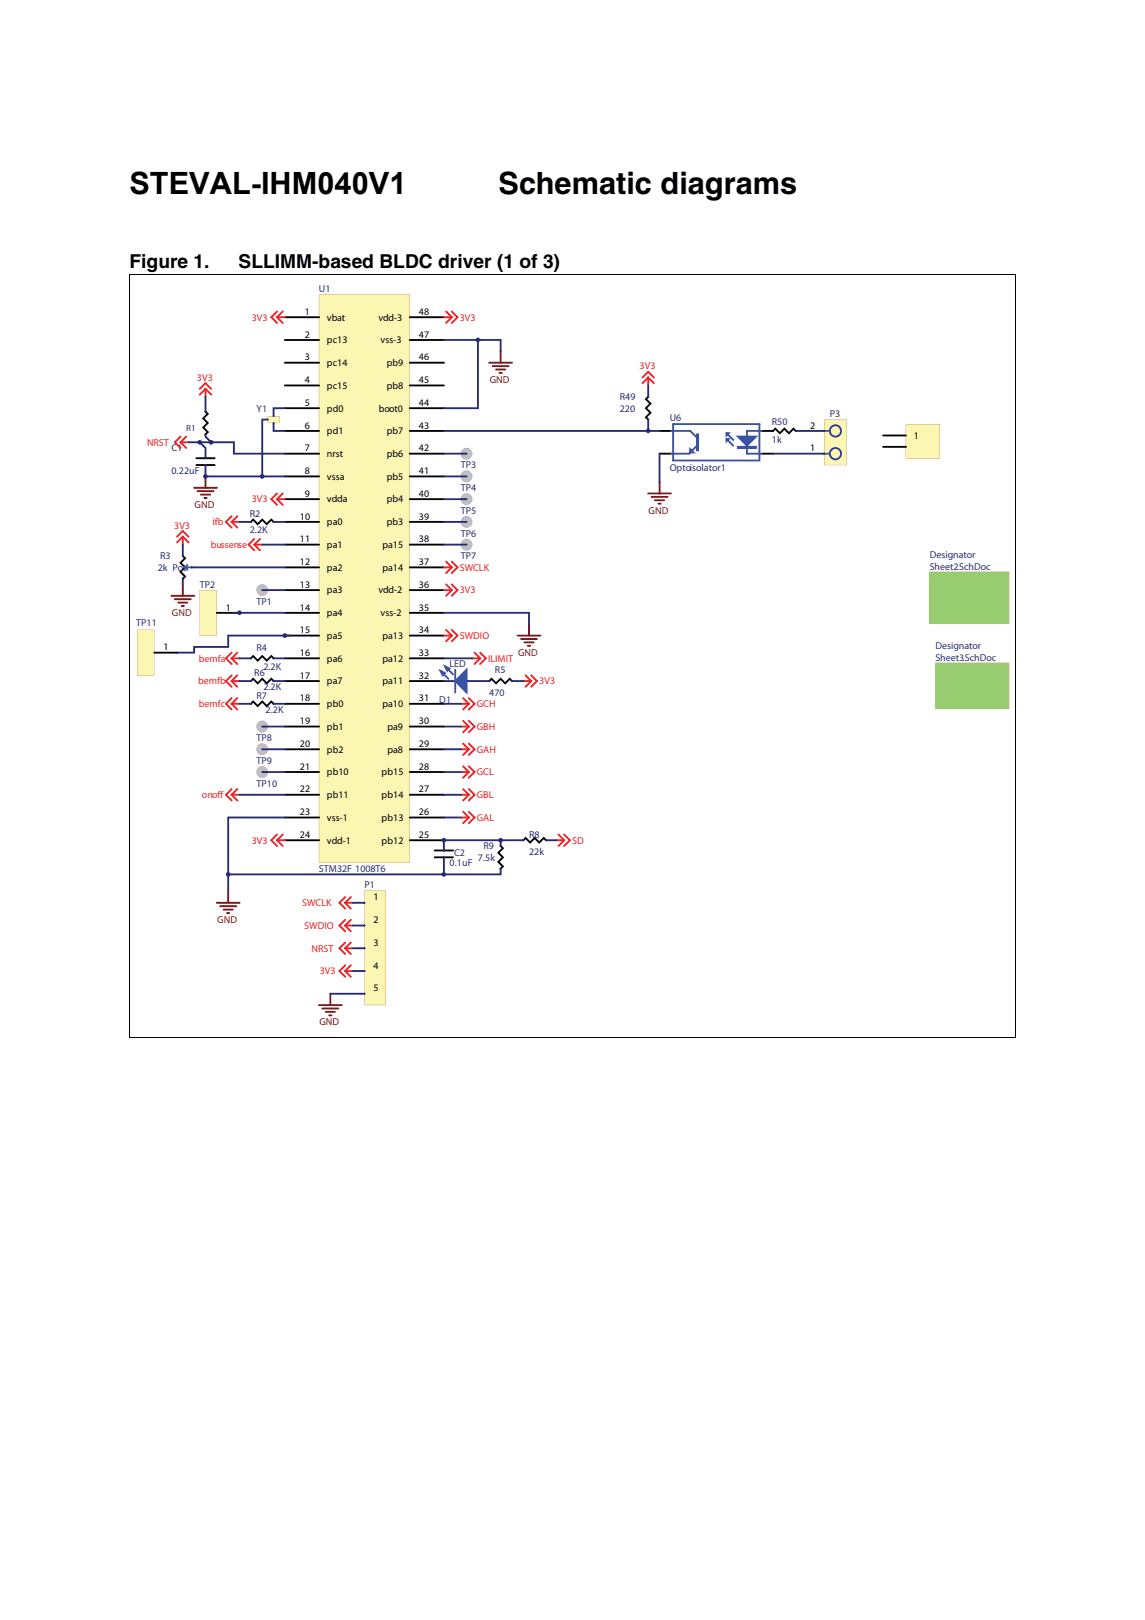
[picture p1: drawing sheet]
<svg xmlns="http://www.w3.org/2000/svg" width="210mm" height="297mm" viewBox="0 0 210 297" stroke-linecap="round" stroke-linejoin="round" font-family="sans-serif">
<path d="M58.5 54h16.6v104.2h-16.6z" fill="#fbf6b2"/>
<path d="M58.5 54h16.6v104.2h-16.6v-104.2v104.2h16.6v-104.2z" fill="#7f1416"/>
<g fill="#010202">
<path d="M52.1 153.9h6.4l.1 .2-.1 .1h-6.3h-.1z"/>
<path d="M52.1 149.8l6.4-.1 .1 .2-.1 .2h-6.3l-.1-.1z"/>
<path d="M52.1 145.6h6.4l.1 .1-.1 .2h-6.3l-.1-.1z"/>
<path d="M52.1 141.4h6.4l.1 .2-.1 .1h-6.3h-.1z"/>
<path d="M52.1 137.3l6.4-.1 .1 .2-.1 .2h-6.3l-.1-.1z"/>
<path d="M52.1 133.1l6.4-.1 .1 .2-.1 .2h-6.3l-.1-.1z"/>
<path d="M52.1 128.9h6.4l.1 .1-.1 .2h-6.3h-.1z"/>
<path d="M52.1 124.8l6.4-.1 .1 .2-.1 .1h-6.3h-.1z"/>
<path d="M52.1 120.6l6.4-.1 .1 .2-.1 .2h-6.3l-.1-.1z"/>
<path d="M52.1 116.4h6.4l.1 .1-.1 .2h-6.3h-.1z"/>
<path d="M52.1 112.3l6.4-.1 .1 .2-.1 .1h-6.3h-.1z"/>
<path d="M52.1 108.1l6.4-.1 .1 .2-.1 .2h-6.3l-.1-.1z"/>
<path d="M52.1 103.9h6.4l.1 .1-.1 .2h-6.3h-.1z"/>
<path d="M52.1 99.7h6.4l.1 .2-.1 .1h-6.3h-.1z"/>
<path d="M52.1 95.6l6.4-.1 .1 .2-.1 .2h-6.3l-.1-.1z"/>
<path d="M52.1 91.4h6.4l.1 .1-.1 .2h-6.3l-.1-.1z"/>
<path d="M52.1 87.2h6.4l.1 .2-.1 .1h-6.3h-.1z"/>
<path d="M52.1 83.1l6.4-.1 .1 .2-.1 .2h-6.3l-.1-.1z"/>
<path d="M52.1 78.9l6.4-.1 .1 .2-.1 .2h-6.3l-.1-.1z"/>
<path d="M52.1 74.7h6.4l.1 .1-.1 .2h-6.3h-.1z"/>
<path d="M52.1 70.6l6.4-.1 .1 .2-.1 .1h-6.3h-.1z"/>
<path d="M52.1 66.4l6.4-.1 .1 .2-.1 .2h-6.3l-.1-.1z"/>
<path d="M52.1 62.2h6.4l.1 .1-.1 .2h-6.3h-.1z"/>
<path d="M52.1 58h6.4l.1 .2-.1 .1h-6.3h-.1z"/>
<path d="M75 153.9h6.4l.1 .2-.1 .1h-6.3l-.1-.1z"/>
<path d="M75 149.8l6.4-.1 .1 .2-.1 .2h-6.3l-.1-.2z"/>
<path d="M75 145.6h6.4l.1 .1-.1 .2h-6.3l-.1-.2z"/>
<path d="M75 141.4h6.4l.1 .2-.1 .1h-6.3l-.1-.1z"/>
<path d="M75 137.3l6.4-.1 .1 .2-.1 .2h-6.3l-.1-.2z"/>
<path d="M75 133.1l6.4-.1 .1 .2-.1 .2h-6.3l-.1-.2z"/>
<path d="M75 128.9h6.4l.1 .1-.1 .2h-6.3l-.1-.2z"/>
<path d="M75 124.8l6.4-.1 .1 .2-.1 .1h-6.3l-.1-.1z"/>
<path d="M75 120.6l6.4-.1 .1 .2-.1 .2h-6.3l-.1-.2z"/>
<path d="M75 116.4h6.4l.1 .1-.1 .2h-6.3l-.1-.2z"/>
<path d="M75 112.3l6.4-.1 .1 .2-.1 .1h-6.3l-.1-.1z"/>
<path d="M75 108.1l6.4-.1 .1 .2-.1 .2h-6.3l-.1-.2z"/>
<path d="M75 103.9h6.4l.1 .1-.1 .2h-6.3l-.1-.2z"/>
<path d="M75 99.7h6.4l.1 .2-.1 .1h-6.3l-.1-.1z"/>
<path d="M75 95.6l6.4-.1 .1 .2-.1 .2h-6.3l-.1-.2z"/>
<path d="M75 91.4h6.4l.1 .1-.1 .2h-6.3l-.1-.2z"/>
<path d="M75 87.2h6.4l.1 .2-.1 .1h-6.3l-.1-.1z"/>
<path d="M75 83.1l6.4-.1 .1 .2-.1 .2h-6.3l-.1-.2z"/>
<path d="M75 78.9l6.4-.1 .1 .2-.1 .2h-6.3l-.1-.2z"/>
<path d="M75 74.7h6.4l.1 .1-.1 .2h-6.3l-.1-.2z"/>
<path d="M75 70.6l6.4-.1 .1 .2-.1 .1h-6.3l-.1-.1z"/>
<path d="M75 66.4l6.4-.1 .1 .2-.1 .2h-6.3l-.1-.2z"/>
<path d="M75 62.2h6.4l.1 .1-.1 .2h-6.3l-.1-.2z"/>
<path d="M75 58h6.4l.1 .2-.1 .1h-6.3l-.1-.1z"/>
<path d="M46.4 95l.8 .9 .9-.9 .8 .9 .8-.9 .6 .7-.1 .2-.5-.4-.8 .8-.8-.8-.9 .8-.8-.8-.3 .3h-.2v-.2z"/>
<path d="M35.9 83.9l3.4-.1 .2 .2-.2 .2h-3.3l-.1-.1z"/>
<path d="M35.9 85.1h3.4l.2 .2-.2 .1h-3.3h-.1z"/>
<circle cx="46" cy="95.7" r=".17"/>
<circle cx="50.2" cy="95.7" r=".17"/>
<circle cx="37.7" cy="84" r=".17"/>
<circle cx="37.7" cy="85.3" r=".17"/>
</g>
<g fill="#ed2024">
<path d="M50.7 58h.2l1 1.1v.2h-.2l-1-1z"/>
<path d="M51.7 57h.2v.2l-1 1.1h-.2v-.3z"/>
<path d="M49.6 58h.3l1 1.1v.2h-.2l-1.1-1z"/>
<path d="M50.7 57h.2v.2l-1 1.1h-.3v-.3z"/>
<path d="M50.7 58h1.5l.2 .2-.2 .1h-1.4h-.1z"/>
</g>
<g fill="#7f1416">
<path d="M35.5 89.3h4.3l.1 .1-.1 .2h-4.2h-.1z"/>
<path d="M36.1 89.9h3l.2 .2-.2 .1h-2.9h-.1z"/>
<path d="M36.7 90.6l1.8-.1 .2 .2-.2 .2h-1.7l-.1-.1z"/>
<path d="M37.3 91.2l.6-.1 .1 .2-.1 .2h-.4l-.2-.1z"/>
<path d="M37.6 87.2h.2v.2v2l-.1 .2-.2-.2z"/>
</g>
<g fill="#ed2024">
<path d="M50.7 91.4h.2l1 1v.3h-.2l-1-1.1z"/>
<path d="M51.7 90.4h.2v.2l-1 1h-.2v-.2z"/>
<path d="M49.6 91.4h.3l1 1v.3h-.2l-1.1-1.1z"/>
<path d="M50.7 90.4h.2v.2l-1 1h-.3v-.2z"/>
<path d="M50.7 91.4h1.5l.2 .1-.2 .2h-1.4l-.1-.1z"/>
<path d="M42.3 95.6h.3l1 1v.3h-.2l-1.1-1.1z"/>
<path d="M43.4 94.5h.2v.3l-1 1h-.3v-.2z"/>
<path d="M41.3 95.6h.2l1.1 1v.3h-.3l-1-1.1z"/>
<path d="M42.3 94.5h.3v.3l-1.1 1h-.2v-.2z"/>
<path d="M42.3 95.6l1.6-.1 .2 .2-.2 .2h-1.4l-.2-.2z"/>
</g>
<g fill="#7f1416">
<path d="M39.6 165.4h4.3l.2 .1-.2 .2h-4.1h-.2z"/>
<path d="M40.3 166h3l.2 .2-.2 .1h-2.9h-.1z"/>
<path d="M40.9 166.7l1.8-.1 .1 .2-.1 .2h-1.7l-.1-.1z"/>
<path d="M41.5 167.3l.5-.1 .2 .2-.2 .2h-.4l-.1-.1z"/>
<path d="M41.7 163.3h.1l.2 .1v2.1l-.2 .2-.1-.2z"/>
</g>
<g fill="#282973">
<path d="M41.7 149.7h10.5l.2 .2-.2 .2h-10.2v13.3l-.2 .2-.1-.2z"/>
<path d="M43.8 95.6l2.2-.1 .2 .2-.2 .2h-2.1l-.1-.1z"/>
<path d="M50 95.6l2.2-.1 .2 .2-.2 .2h-2l-.2-.1z"/>
</g>
<g fill="#ed2024">
<path d="M46.5 99.7h.2l1.1 1.1v.2h-.3l-1-1z"/>
<path d="M47.5 98.7h.3v.2l-1.1 1.1h-.2v-.3z"/>
<path d="M45.5 99.7h.2l1 1.1v.2h-.2l-1-1z"/>
<path d="M46.5 98.7h.2v.2l-1 1.1h-.2v-.3z"/>
<path d="M46.5 99.7h1.6l.1 .2-.1 .1h-1.5h-.1z"/>
</g>
<path d="M48 99.7h4.2l.2 .2-.2 .1h-4.1h-.1z" fill="#282973"/>
<g fill="#ed2024">
<path d="M85.8 149.8h.3v.2l-1.1 1.1h-.2v-.3z"/>
<path d="M84.8 148.7h.2l1.1 1.1v.2h-.3l-1-1z"/>
<path d="M86.9 149.8h.2v.2l-1 1.1h-.3v-.3z"/>
<path d="M85.8 148.7h.3l1 1.1v.2h-.2l-1.1-1z"/>
<path d="M84.4 149.8l1.5-.1 .2 .2-.2 .2h-1.4l-.1-.1z"/>
<path d="M85.8 145.6h.3v.2l-1.1 1.1h-.2v-.2z"/>
<path d="M84.8 144.6h.2l1.1 1v.2h-.3l-1-1z"/>
<path d="M86.9 145.6h.2v.2l-1 1.1h-.3v-.2z"/>
<path d="M85.8 144.6h.3l1 1v.2h-.2l-1.1-1z"/>
<path d="M84.4 145.6h1.5l.2 .1-.2 .2h-1.4l-.1-.1z"/>
<path d="M85.8 141.4h.3v.3l-1.1 1h-.2v-.2z"/>
<path d="M84.8 140.4h.2l1.1 1v.3h-.3l-1-1.1z"/>
<path d="M86.9 141.4h.2v.3l-1 1h-.3v-.2z"/>
<path d="M85.8 140.4h.3l1 1v.3h-.2l-1.1-1.1z"/>
<path d="M84.4 141.4h1.5l.2 .2-.2 .1h-1.4h-.1z"/>
<path d="M85.8 137.3h.3v.2l-1.1 1.1h-.2v-.3z"/>
<path d="M84.8 136.2h.2l1.1 1.1v.2h-.3l-1-1z"/>
<path d="M86.9 137.3h.2v.2l-1 1.1h-.3v-.3z"/>
<path d="M85.8 136.2h.3l1 1.1v.2h-.2l-1.1-1z"/>
<path d="M84.4 137.3l1.5-.1 .2 .2-.2 .2h-1.4l-.1-.1z"/>
<path d="M85.8 133.1h.3v.2l-1.1 1.1h-.2v-.3z"/>
<path d="M84.8 132.1h.2l1.1 1v.2h-.3l-1-1z"/>
<path d="M86.9 133.1h.2v.2l-1 1.1h-.3v-.3z"/>
<path d="M85.8 132.1h.3l1 1v.2h-.2l-1.1-1z"/>
<path d="M84.4 133.1l1.5-.1 .2 .2-.2 .2h-1.4l-.1-.1z"/>
<path d="M85.8 128.9h.3v.3l-1.1 1h-.2v-.2z"/>
<path d="M84.8 127.9h.2l1.1 1v.3h-.3l-1-1.1z"/>
<path d="M86.9 128.9h.2v.3l-1 1h-.3v-.2z"/>
<path d="M85.8 127.9h.3l1 1v.3h-.2l-1.1-1.1z"/>
<path d="M84.4 128.9h1.5l.2 .1-.2 .2h-1.4h-.1z"/>
</g>
<g fill="#282973">
<path d="M81.3 149.8l3.2-.1 .2 .2-.2 .2h-3.1l-.2-.2z"/>
<path d="M81.3 145.6h3.2l.2 .1-.2 .2h-3.1l-.2-.2z"/>
<path d="M81.3 141.4h3.2l.2 .2-.2 .1h-3.1l-.2-.1z"/>
<path d="M81.3 137.3l3.2-.1 .2 .2-.2 .2h-3.1l-.2-.2z"/>
<path d="M81.3 133.1l3.2-.1 .2 .2-.2 .2h-3.1l-.2-.2z"/>
<path d="M81.3 128.9h3.2l.2 .1-.2 .2h-3.1l-.2-.2z"/>
</g>
<g fill="#ed2024">
<path d="M82.7 58h.2v.3l-1 1h-.2v-.2z"/>
<path d="M81.7 57h.2l1 1v.3h-.2l-1-1.1z"/>
<path d="M83.7 58h.3v.3l-1.1 1h-.2v-.2z"/>
<path d="M82.7 57h.2l1.1 1v.3h-.3l-1-1.1z"/>
<path d="M81.3 58h1.5l.2 .2-.2 .1h-1.4h-.1z"/>
</g>
<g fill="#7f1416">
<path d="M89.6 66.4l4.3-.1 .1 .2-.1 .2h-4.2l-.2-.2z"/>
<path d="M90.2 67h3l.2 .1-.2 .2h-2.9h-.1z"/>
<path d="M90.8 67.6h1.8l.2 .2-.2 .1h-1.7l-.1-.1z"/>
<path d="M91.4 68.3l.6-.1 .2 .2-.2 .2h-.4l-.2-.1z"/>
<path d="M91.7 64.3h.2v.1v2.1l-.1 .2-.2-.2z"/>
</g>
<g fill="#282973">
<path d="M81.3 62.2h10.6v2.2l-.1 .2-.2-.2v-1.9h-10.2h-.1z"/>
<path d="M87.5 62.2h.2l.1 .1v12.7h-6.5v-.3h.1h6z"/>
</g>
<g fill="#ed2024">
<path d="M33 81h.2l1.1 1v.3h-.3l-1-1.1z"/>
<path d="M34 79.9h.3v.3l-1.1 1h-.2v-.2z"/>
<path d="M31.9 81h.3l1 1v.3h-.2l-1.1-1.1z"/>
<path d="M33 79.9h.2v.3l-1 1h-.3v-.2z"/>
<path d="M33 81l1.5-.1 .2 .2-.2 .2h-1.4l-.2-.2z"/>
</g>
<path d="M34.4 81l8.6-.1v2.1h9.2l.2 .2-.2 .2h-9.5v-2.1h-8.2l-.1-.1z" fill="#282973"/>
<g fill="#ed2024">
<path d="M37.6 71.2h.2v.2l-1 1.1h-.3v-.3z"/>
<path d="M37.6 71.2h.2l1 1v.3h-.2l-1-1.1z"/>
<path d="M37.6 70.1h.2v.3l-1 1h-.3v-.2z"/>
<path d="M37.6 70.1h.2l1 1.1v.2h-.2l-1-1z"/>
<path d="M37.6 71.2h.2v.1v1.5l-.1 .1-.2-.1z"/>
</g>
<g fill="#010202">
<circle cx="50.2" cy="76.3" r=".17"/>
<circle cx="50.2" cy="77.6" r=".17"/>
<circle cx="49.1" cy="76.9" r=".17"/>
</g>
<path d="M49.1 76.3h2.1v1.3h-2.1z" fill="#fbf6b2"/>
<path d="M49.1 76.3h2.1v1.3h-2.1v-1.3v1.2h2.1v-1.2z" fill="#7f1416"/>
<g fill="#282973">
<path d="M50 74.7h2.2l.2 .1-.2 .2h-1.9v1.3l-.1 .2-.2-.2z"/>
<path d="M50 77.4h.3v.2v1.2h1.9l.2 .1v.2l-2.4 .1z"/>
<path d="M47.9 76.8h1.2l.2 .1-.2 .2h-.9v10.3l-.1 .1-.2-.1z"/>
</g>
<g fill="#ed2024">
<path d="M42.3 120.6h.3l1 1v.3h-.2l-1.1-1.1z"/>
<path d="M43.4 119.5h.2v.3l-1 1h-.3v-.2z"/>
<path d="M41.3 120.6h.2l1.1 1v.3h-.3l-1-1.1z"/>
<path d="M42.3 119.5h.3v.3l-1.1 1h-.2v-.2z"/>
<path d="M42.3 120.6l1.6-.1 .2 .2-.2 .2h-1.4l-.2-.2z"/>
<path d="M42.3 124.8h.3l1 1v.2h-.2l-1.1-1z"/>
<path d="M43.4 123.7h.2v.3l-1 1h-.3v-.2z"/>
<path d="M41.3 124.8h.2l1.1 1v.2h-.3l-1-1z"/>
<path d="M42.3 123.7h.3v.3l-1.1 1h-.2v-.2z"/>
<path d="M42.3 124.8l1.6-.1 .2 .2-.2 .1h-1.4l-.2-.1z"/>
<path d="M42.3 128.9h.3l1 1.1v.2h-.2l-1.1-1z"/>
<path d="M43.4 127.9h.2v.2l-1 1.1h-.3v-.3z"/>
<path d="M41.3 128.9h.2l1.1 1.1v.2h-.3l-1-1z"/>
<path d="M42.3 127.9h.3v.2l-1.1 1.1h-.2v-.3z"/>
<path d="M42.3 128.9h1.6l.2 .1-.2 .2h-1.4l-.2-.2z"/>
<path d="M50.7 153.9h.2l1 1.1v.2h-.2l-1-1z"/>
<path d="M51.7 152.9h.2v.2l-1 1.1h-.2v-.3z"/>
<path d="M49.6 153.9h.3l1 1.1v.2h-.2l-1.1-1z"/>
<path d="M50.7 152.9h.2v.2l-1 1.1h-.3v-.3z"/>
<path d="M50.7 153.9h1.5l.2 .2-.2 .1h-1.4h-.1z"/>
</g>
<g fill="#010202">
<path d="M79.6 155.8h3.4l.2 .1-.2 .2h-3.3l-.2-.2z"/>
<path d="M79.6 157.1l3.4-.1 .2 .2-.2 .2h-3.3l-.2-.2z"/>
<path d="M91.7 155h.2l.5 .5-.8 .9 .8 .8-.8 .8 .8 .9-.6 .5-.2-.1 .4-.4-.9-.9 .9-.8-.9-.8 .9-.9-.3-.3z"/>
<circle cx="81.4" cy="155.9" r=".17"/>
<circle cx="81.4" cy="157.2" r=".17"/>
<circle cx="91.8" cy="155.1" r=".17"/>
<circle cx="91.8" cy="159.3" r=".17"/>
</g>
<path d="M41.7 160.2h49.9v-.9l.2-.2 .1 .2v1.2h-50.1l-.1-.1z" fill="#282973"/>
<g fill="#010202">
<path d="M96.4 153.4l.8 .8 .8-.8 .9 .8 .8-.8 .6 .7-.2 .1-.4-.3-.8 .8-.9-.8-.8 .8-.8-.8-.3 .3h-.3v-.3z"/>
<circle cx="95.9" cy="154.1" r=".17"/>
<circle cx="100.1" cy="154.1" r=".17"/>
</g>
<g fill="#282973">
<path d="M91.7 153.9h4.2l.2 .2-.2 .1h-4.1h-.1z"/>
<path d="M81.3 124.8l2.2-.1 .1 .2-.1 .1h-2.1l-.2-.1z"/>
</g>
<g fill="#010202">
<path d="M90.1 124.2l.8 .9 .9-.9 .8 .9 .8-.9 .6 .7-.1 .1-.5-.3-.8 .8-.8-.8-.9 .8-.8-.8-.3 .3h-.2v-.2z"/>
<circle cx="89.7" cy="124.9" r=".17"/>
<circle cx="93.9" cy="124.9" r=".17"/>
</g>
<path d="M85.4 124.8l4.3-.1 .2 .2-.2 .1h-4.2h-.1z" fill="#282973"/>
<g fill="#ed2024">
<path d="M97.3 124.8h.2v.2l-1 1h-.3v-.2z"/>
<path d="M96.2 123.7h.3l1 1.1v.2h-.2l-1.1-1z"/>
<path d="M98.3 124.8h.3v.2l-1.1 1h-.2v-.2z"/>
<path d="M97.3 123.7h.2l1.1 1.1v.2h-.3l-1-1z"/>
<path d="M95.8 124.8l1.6-.1 .2 .2-.2 .1h-1.5h-.1z"/>
</g>
<g fill="#010202">
<circle cx="85.5" cy="124.9" r=".17"/>
<circle cx="83.5" cy="124.9" r=".17"/>
</g>
<g fill="#3953a4">
<path d="M85.5 122.8v4.2l-2-2.1z"/>
<path d="M80.7 123l.9 .4-.4 .4z"/>
<path d="M81.6 122.2l.8 .4-.4 .4z"/>
</g>
<g fill="#3953a4">
<path d="M85.7 122.4v4.6h-.2l.2-.2-.3 .2v-3.8l-1.7 1.7 2 1.9-.2 .2h.2v.4l-2.5-2.5z"/>
<path d="M80.6 122.9h.3l1.4 1.4v.3h-.2l-1.5-1.5z"/>
<path d="M81.5 122h.2l1.5 1.5v.2h-.3l-1.4-1.4z"/>
<path d="M80.4 122.6l1.5 .8-.8 .7-.5-1 .1-.1v.2l.2-.3 .3 .7 .1-.1-.6-.3v-.2l-.1 .1z"/>
<path d="M81.2 121.8l1.5 .7-.8 .8-.5-1.1h.2l-.1 .1 .2-.2 .3 .6 .1-.1-.6-.3 .1-.1h-.2z"/>
<path d="M83.3 122.7h.3v.1v4.2l-.1 .1-.2-.1z"/>
</g>
<path d="M93.7 124.8l2.2-.1 .2 .2-.2 .1h-2h-.2z" fill="#282973"/>
<g fill="#ed2024">
<path d="M87.9 120.6h.2v.2l-1 1.1h-.2v-.3z"/>
<path d="M86.9 119.5h.2l1 1.1v.2h-.2l-1-1z"/>
<path d="M89 120.6h.2v.2l-1.1 1.1h-.2v-.3z"/>
<path d="M87.9 119.5h.2l1.1 1.1v.2h-.2l-1.1-1z"/>
<path d="M86.5 120.6l1.5-.1 .2 .2-.2 .2h-1.4l-.1-.1z"/>
</g>
<path d="M81.3 120.6l5.3-.1 .1 .2-.1 .2h-5.2l-.2-.2z" fill="#282973"/>
<g fill="#ed2024">
<path d="M82.7 116.4h.2v.3l-1 1h-.2v-.2z"/>
<path d="M81.7 115.4h.2l1 1v.3h-.2l-1-1.1z"/>
<path d="M83.7 116.4h.3v.3l-1.1 1h-.2v-.2z"/>
<path d="M82.7 115.4h.2l1.1 1v.3h-.3l-1-1.1z"/>
<path d="M81.3 116.4h1.5l.2 .1-.2 .2h-1.4h-.1z"/>
</g>
<g fill="#7f1416">
<path d="M94.8 116.4h4.3l.1 .1-.1 .2h-4.2l-.2-.2z"/>
<path d="M95.4 117h3l.2 .2-.2 .1h-2.9h-.1z"/>
<path d="M96 117.7l1.8-.1 .2 .2-.2 .2h-1.7l-.1-.1z"/>
<path d="M96.6 118.3l.6-.1 .2 .2-.2 .2h-.4l-.2-.2z"/>
<path d="M96.9 114.3h.2v.2v2l-.1 .2-.2-.2z"/>
</g>
<path d="M81.3 112.3l15.8-.1v2.3l-.1 .1-.2-.1v-2h-15.4h-.1z" fill="#282973"/>
<g fill="#ed2024">
<path d="M82.7 108.1h.2v.2l-1 1.1h-.2v-.3z"/>
<path d="M81.7 107h.2l1 1.1v.2h-.2l-1-1z"/>
<path d="M83.7 108.1h.3v.2l-1.1 1.1h-.2v-.3z"/>
<path d="M82.7 107h.2l1.1 1.1v.2h-.3l-1-1z"/>
<path d="M81.3 108.1l1.5-.1 .2 .2-.2 .2h-1.4l-.1-.1z"/>
<path d="M82.7 103.9h.2v.3l-1 1h-.2v-.2z"/>
<path d="M81.7 102.9h.2l1 1v.3h-.2l-1-1.1z"/>
<path d="M83.7 103.9h.3v.3l-1.1 1h-.2v-.2z"/>
<path d="M82.7 102.9h.2l1.1 1v.3h-.3l-1-1.1z"/>
<path d="M81.3 103.9h1.5l.2 .1-.2 .2h-1.4h-.1z"/>
</g>
<g fill="#282973">
<path d="M36.5 81h.3l1 1.1v1.9l-.1 .2-.2-.2v-1.8l-1-1z"/>
<path d="M37.6 85.1h.2v.2v1.9h14.4l.2 .2-.2 .1h-14.7z"/>
<path d="M81.2 153.9h10.7v1.2l-.1 .2-.2-.2v-.9h-10.1v1.7l-.1 .2-.2-.2z"/>
<path d="M81.3 157.1h.2v.1v3.1l-.1 .2-.2-.2z"/>
</g>
<g fill="#010202">
<circle cx="66.8" cy="165.5" r=".17"/>
<circle cx="66.8" cy="169.7" r=".17"/>
<circle cx="66.8" cy="173.9" r=".17"/>
<circle cx="66.8" cy="178" r=".17"/>
<circle cx="66.8" cy="182.2" r=".17"/>
</g>
<path d="M66.8 163.3h3.9v21h-3.9v-1.9a.17 .17 0 0 0 .2-.2 .17 .17 0 0 0-.2-.2v-3.8a.17 .17 0 0 0 .2-.2 .17 .17 0 0 0-.2-.1v-3.9a.17 .17 0 0 0 .2-.1 .17 .17 0 0 0-.2-.2v-3.8a.17 .17 0 0 0 .2-.2 .17 .17 0 0 0-.2-.2v-3.8a.17 .17 0 0 0 .2-.2 .17 .17 0 0 0-.2-.1zM68.5 180.6v1.2h.8v-1.2zM68.5 176.4v1.2h.9v-1.2zM68.5 172.2v1.3h.8v-1.3zM68.6 168.1v1.2h.7v-1.2zM68.7 163.9v1.2h.4v-1.2z" fill="#fbf6b2"/>
<path d="M66.8 165.4a.17 .17 0 0 1 .2 .1 .17 .17 0 0 1-.2 .2z" fill="#010202"/>
<path d="M68.7 163.9h.4v1.2h-.4z" fill="#fbf6b2"/>
<path d="M66.8 169.5a.17 .17 0 0 1 .2 .2 .17 .17 0 0 1-.2 .2z" fill="#010202"/>
<path d="M68.6 168.1h.7v1.2h-.7z" fill="#fbf6b2"/>
<path d="M66.8 173.7a.17 .17 0 0 1 .2 .2 .17 .17 0 0 1-.2 .1z" fill="#010202"/>
<path d="M68.5 172.2h.8v1.3h-.8z" fill="#fbf6b2"/>
<path d="M66.8 177.9a.17 .17 0 0 1 .2 .1 .17 .17 0 0 1-.2 .2z" fill="#010202"/>
<path d="M68.5 176.4h.9v1.2h-.9z" fill="#fbf6b2"/>
<path d="M66.8 182a.17 .17 0 0 1 .2 .2 .17 .17 0 0 1-.2 .2z" fill="#010202"/>
<path d="M68.5 180.6h.8v1.2h-.8z" fill="#fbf6b2"/>
<path d="M66.8 163.2h4v21.1h-4v-1.9v1.9h3.9v-21h-3.9v2.1zM66.8 178.2v3.8zM66.8 174v3.9zM66.8 169.9v3.8zM66.8 165.7v3.8z" fill="#7f1416"/>
<g fill="#010202">
<path d="M66.8 165.4v.3z"/>
<path d="M66.8 169.5v.4z"/>
<path d="M66.8 173.7v.3z"/>
<path d="M66.8 177.9v.3z"/>
<path d="M66.8 182v.4z"/>
</g>
<g fill="#ed2024">
<path d="M63.1 165.4h.3l1 1.1v.2h-.2l-1.1-1z"/>
<path d="M64.2 164.4h.2v.2l-1 1.1h-.3v-.3z"/>
<path d="M62.1 165.4h.2l1.1 1.1v.2h-.3l-1-1z"/>
<path d="M63.1 164.4h.3v.2l-1.1 1.1h-.2v-.3z"/>
<path d="M63.1 165.4h1.6l.2 .1-.2 .2h-1.4h-.2z"/>
<path d="M63.1 169.6h.3l1 1v.3h-.2l-1.1-1.1z"/>
<path d="M64.2 168.5h.2v.3l-1 1h-.3v-.2z"/>
<path d="M62.1 169.6h.2l1.1 1v.3h-.3l-1-1.1z"/>
<path d="M63.1 168.5h.3v.3l-1.1 1h-.2v-.2z"/>
<path d="M63.1 169.6l1.6-.1 .2 .2-.2 .2h-1.4l-.2-.1z"/>
<path d="M63.1 173.8h.3l1 1v.2h-.2l-1.1-1z"/>
<path d="M64.2 172.7h.2v.3l-1 1h-.3v-.2z"/>
<path d="M62.1 173.8h.2l1.1 1v.2h-.3l-1-1z"/>
<path d="M63.1 172.7h.3v.3l-1.1 1h-.2v-.2z"/>
<path d="M63.1 173.8l1.6-.1 .2 .2-.2 .1h-1.4h-.2z"/>
<path d="M63.1 177.9h.3l1 1.1v.2h-.2l-1.1-1z"/>
<path d="M64.2 176.9h.2v.2l-1 1.1h-.3v-.3z"/>
<path d="M62.1 177.9h.2l1.1 1.1v.2h-.3l-1-1z"/>
<path d="M63.1 176.9h.3v.2l-1.1 1.1h-.2v-.3z"/>
<path d="M63.1 177.9h1.6l.2 .1-.2 .2h-1.4h-.2z"/>
</g>
<g fill="#7f1416">
<path d="M58.4 184.2l4.2-.1 .2 .2-.2 .2h-4.1l-.1-.1z"/>
<path d="M59 184.8h3l.2 .1-.2 .2h-2.9l-.1-.1z"/>
<path d="M59.6 185.4h1.8l.2 .1-.2 .2h-1.7h-.1z"/>
<path d="M60.2 186.1l.6-.1 .1 .2-.1 .1h-.4l-.2-.1z"/>
<path d="M60.4 182.1h.3v.1v2.1l-.1 .2-.2-.2z"/>
</g>
<g fill="#282973">
<path d="M64.6 165.4h2.2l.2 .1-.2 .2h-2.1h-.1z"/>
<path d="M64.6 169.6l2.2-.1 .2 .2-.2 .2h-2.1l-.1-.1z"/>
<path d="M64.6 173.8l2.2-.1 .2 .2-.2 .1h-2.1h-.1z"/>
<path d="M64.6 177.9h2.2l.2 .1-.2 .2h-2.1h-.1z"/>
<path d="M60.4 182.1l6.4-.1 .2 .2-.2 .2h-6.2l-.2-.1z"/>
</g>
<g fill="#010202">
<path d="M33.4 101.8h.2l.6 .6-.9 .8 .9 .8-.9 .9 .9 .8-.7 .6-.2-.2 .4-.4-.8-.8 .8-.9-.8-.8 .8-.8-.3-.3z"/>
<circle cx="33.5" cy="101.9" r=".17"/>
<circle cx="33.5" cy="106.1" r=".17"/>
<circle cx="35.2" cy="104" r=".17"/>
</g>
<g fill="#3953a4">
<path d="M33.5 103.9h1.7l.1 .1-.1 .2h-.9l.2 .2-.2 .2z"/>
<path d="M34.2 103.5h.3v.2l-.5 .5h-.2v-.3z"/>
</g>
<g fill="#7f1416">
<path d="M31.3 109.1h4.3l.2 .1-.2 .2h-4.2h-.1z"/>
<path d="M31.9 109.7h3.1l.1 .2-.1 .1h-2.9h-.2z"/>
<path d="M32.6 110.4l1.7-.1 .2 .2-.2 .2h-1.6l-.1-.1z"/>
<path d="M33.2 111h.5l.2 .1-.2 .2h-.4l-.1-.1z"/>
<path d="M33.4 107h.2l.1 .2v2l-.2 .2-.2-.2z"/>
</g>
<g fill="#ed2024">
<path d="M33.4 98.3h.2v.2l-1 1.1h-.3v-.3z"/>
<path d="M33.4 98.3h.2l1.1 1v.3h-.3l-1-1.1z"/>
<path d="M33.4 97.2h.2v.3l-1 1h-.3v-.2z"/>
<path d="M33.4 97.2h.2l1.1 1.1v.2h-.3l-1-1z"/>
<path d="M33.4 98.3l.1-.1 .2 .2v1.5l-.2 .1-.2-.1z"/>
</g>
<g fill="#282973">
<path d="M33.4 99.7h.2l.1 .2v2l-.2 .2-.2-.2z"/>
<path d="M33.4 106h.2l.1 .1v1.1l-.2 .1-.2-.1z"/>
<path d="M35.1 103.9h17.1l.2 .1-.2 .2h-17h-.1z"/>
</g>
<g fill="#010202">
<path d="M46.4 120.1l.8 .8 .9-.8 .8 .8 .8-.8 .6 .6-.1 .2-.5-.4-.8 .9-.8-.9-.9 .9-.8-.9-.3 .3h-.2v-.2z"/>
<circle cx="46" cy="120.7" r=".17"/>
<circle cx="50.2" cy="120.7" r=".17"/>
</g>
<path d="M50 120.6l2.2-.1 .2 .2-.2 .2h-2l-.2-.1z" fill="#282973"/>
<g fill="#010202">
<path d="M46.4 124.2l.8 .9 .9-.9 .8 .9 .8-.9 .6 .7-.1 .1-.5-.3-.8 .8-.8-.8-.9 .8-.8-.8-.3 .3h-.2v-.2z"/>
<path d="M46.4 128.4l.8 .8 .9-.8 .8 .8 .8-.8 .6 .6-.1 .2-.5-.3-.8 .8-.8-.8-.9 .8-.8-.8-.3 .3h-.2v-.3z"/>
<circle cx="46" cy="124.9" r=".17"/>
<circle cx="50.2" cy="124.9" r=".17"/>
<circle cx="46" cy="129" r=".17"/>
<circle cx="50.2" cy="129" r=".17"/>
</g>
<g fill="#282973">
<path d="M50 124.8l2.2-.1 .2 .2-.2 .1h-2h-.2z"/>
<path d="M50 128.9h2.2l.2 .1-.2 .2h-2h-.2z"/>
<path d="M43.8 120.6l2.2-.1 .2 .2-.2 .2h-2.1l-.1-.1z"/>
<path d="M43.8 124.8l2.2-.1 .2 .2-.2 .1h-2.1h-.1z"/>
<path d="M43.8 128.9h2.2l.2 .1-.2 .2h-2.1h-.1z"/>
</g>
<g fill="#ed2024">
<path d="M42.3 145.6h.3l1 1.1v.2h-.2l-1.1-1.1z"/>
<path d="M43.4 144.6h.2v.2l-1 1h-.3v-.2z"/>
<path d="M41.3 145.6h.2l1.1 1.1v.2h-.3l-1-1.1z"/>
<path d="M42.3 144.6h.3v.2l-1.1 1h-.2v-.2z"/>
<path d="M42.3 145.6h1.6l.2 .1-.2 .2h-1.4l-.2-.2z"/>
</g>
<path d="M43.8 145.6h8.4l.2 .1-.2 .2h-8.3l-.1-.1z" fill="#282973"/>
<circle cx="48.1" cy="108.2" r=".17" fill="#010202"/>
<circle cx="48.1" cy="108.2" r="1.03" fill="#c0c0c0"/>
<circle cx="48" cy="108.2" r="1.04" fill="#3953a4"/>
<path d="M48 108.1l4.2-.1 .2 .2-.2 .2h-4.1l-.2-.2z" fill="#282973"/>
<circle cx="85.5" cy="99.9" r=".17" fill="#010202"/>
<circle cx="85.5" cy="99.9" r="1.04" fill="#c0c0c0"/>
<circle cx="85.5" cy="99.9" r="1.04" fill="#3953a4"/>
<circle cx="85.5" cy="95.7" r=".17" fill="#010202"/>
<circle cx="85.5" cy="95.7" r="1.04" fill="#c0c0c0"/>
<circle cx="85.5" cy="95.7" r="1.04" fill="#3953a4"/>
<circle cx="85.5" cy="91.5" r=".17" fill="#010202"/>
<circle cx="85.5" cy="91.5" r="1.03" fill="#c0c0c0"/>
<circle cx="85.5" cy="91.5" r="1.04" fill="#3953a4"/>
<circle cx="85.5" cy="87.4" r=".17" fill="#010202"/>
<circle cx="85.5" cy="87.4" r="1.04" fill="#c0c0c0"/>
<circle cx="85.5" cy="87.4" r="1.04" fill="#3953a4"/>
<circle cx="85.5" cy="83.2" r=".17" fill="#010202"/>
<circle cx="85.5" cy="83.2" r="1.04" fill="#c0c0c0"/>
<circle cx="85.5" cy="83.2" r="1.04" fill="#3953a4"/>
<g fill="#282973">
<path d="M81.3 83.1l4.2-.1 .2 .2-.2 .2h-4.1l-.1-.1z"/>
<path d="M81.3 87.2h4.2l.2 .2-.2 .1h-4.1h-.1z"/>
<path d="M81.3 91.4h4.2l.2 .1-.2 .2h-4.1l-.1-.1z"/>
<path d="M81.3 95.6l4.2-.1 .2 .2-.2 .2h-4.1l-.1-.1z"/>
<path d="M81.3 99.7h4.2l.2 .2-.2 .1h-4.1h-.1z"/>
</g>
<circle cx="48.1" cy="133.2" r=".17" fill="#010202"/>
<circle cx="48.1" cy="133.2" r="1.04" fill="#c0c0c0"/>
<circle cx="48" cy="133.2" r="1.04" fill="#3953a4"/>
<circle cx="48.1" cy="137.4" r=".17" fill="#010202"/>
<circle cx="48.1" cy="137.4" r="1.03" fill="#c0c0c0"/>
<circle cx="48" cy="137.4" r="1.04" fill="#3953a4"/>
<circle cx="48.1" cy="141.6" r=".17" fill="#010202"/>
<circle cx="48.1" cy="141.6" r="1.04" fill="#c0c0c0"/>
<circle cx="48" cy="141.6" r="1.04" fill="#3953a4"/>
<g fill="#282973">
<path d="M48 133.1l4.2-.1 .2 .2-.2 .2h-4.1l-.2-.2z"/>
<path d="M48 137.3l4.2-.1 .2 .2-.2 .2h-4.1l-.2-.2z"/>
<path d="M48 141.4h4.2l.2 .2-.2 .1h-4.1l-.2-.1z"/>
</g>
<path d="M36.6 108.2h3.1v8.3h-3.1z" fill="#fbf6b2"/>
<path d="M36.6 108.2h3.1v8.4h-3.1v-8.4v8.3h3.1v-8.3z" fill="#7f1416"/>
<path d="M39.6 112.3l4.3-.1 .2 .2-.2 .1h-4.1h-.2z" fill="#010202"/>
<g fill="#282973">
<path d="M42.8 112.3l9.4-.1 .2 .2-.2 .1h-9.3h-.1z"/>
<path d="M32.3 119.5h3.1v-1h6.3v-2.1h11.6l.1 .1-.1 .2h-11.3v2.1h-6.2v1h-3.3h-.2z"/>
</g>
<g fill="#010202">
<path d="M139.5 78.9l2.2-.1 .2 .2-.2 .2h-2.1l-.1-.1z"/>
<path d="M139.5 83.1l2.2-.1 .2 .2-.2 .2h-2.1l-.1-.1z"/>
<path d="M120.8 78.9l2.2-.1 .2 .2-.2 .2h-2.1l-.1-.1z"/>
<path d="M120.8 83.1l2.2-.1 .2 .2-.2 .2h-2.1l-.1-.1z"/>
</g>
<g fill="#3953a4">
<path d="M126.4 78.9h.2l1.3 1.2v.3h-.2l-1.3-1.3z"/>
<path d="M133.1 80.4h.2l1.3 1.2v.2h-.3l-1.2-1.2z"/>
<path d="M133.1 79.3h.2l1.3 1.3v.2h-.3l-1.2-1.2z"/>
<path d="M127.7 81.6h.2v.2l-1.5 1.5h-.2v-.2z"/>
<path d="M123.3 77.6h.2l.1 .2v6.6l-.2 .2-.2-.2z"/>
<path d="M136.8 78.9h.3v.1v4.2l-.2 .2-.1-.2z"/>
<path d="M123.3 84.3h15.8v-6.5l.1-.2 .2 .2v6.8h-16h-.1z"/>
<path d="M122.9 83.1l3.4-.1 .2 .2-.2 .2h-3.3l-.1-.1z"/>
<path d="M136.8 83.1l2.8-.1 .2 .2-.2 .2h-2.7l-.1-.1z"/>
<path d="M122.9 78.9l3.6-.1 .2 .2-.2 .2h-3.5l-.1-.1z"/>
<path d="M136.8 78.9l2.8-.1 .2 .2-.2 .2h-2.7l-.1-.1z"/>
<path d="M123.3 77.6h15.9l.2 .2-.2 .1h-15.8h-.1z"/>
<path d="M134.9 79.9h3.7v.2l-.1-.2 .1 .3h-2.9l1.2 1.3 1.6-1.6 .1 .2v-.2h.4l-2.1 2.1z"/>
</g>
<path d="M135.3 80.1h3.3l-1.7 1.6z" fill="#3953a4"/>
<path d="M135.3 82h3.3" fill="none" stroke="#3953a4" stroke-width=".21"/>
<g fill="#3953a4">
<path d="M135.1 81.8h3.7v.5h-3.7v-.4h.2v.2v-.2l3.3 .1v.1h-3.3z"/>
<path d="M133 79.3h1l-.7 .7-.1-.2h.2l-.3-.1 .4-.4 .1 .1v.2h-.2v.2h-.2l.1 .2-.3 .3z"/>
<path d="M133 80.3h1l-.7 .7-.1-.1h.2l-.3-.1 .4-.4 .1 .1v.1h-.2v.3h-.2l.1 .1-.3 .3z"/>
</g>
<g fill="#3953a4">
<path d="M133.2 79.4h.4l-.4 .4z"/>
<path d="M133.2 80.5h.4l-.4 .4z"/>
</g>
<path d="M127.9 79.6v3" fill="none" stroke="#3953a4" stroke-width=".21"/>
<g fill="#3953a4">
<path d="M127.6 79.5h.6v3.2h-.6v-3.1h.2v.2v-.2h.1v3h-.1v-2.8z"/>
<path d="M126.4 81.9l1.2 1.2h-1.2v-.8h.1l-.1 .2 .3-.2v.5l-.3-.3 .1-.2h-.1z"/>
</g>
<path d="M126.5 82.3l.7 .7h-.7z" fill="#3953a4"/>
<g fill="#010202">
<path d="M118.7 72.6h.2l.1 .2-.3 .4 .8 .8-.8 .8 .8 .9-.8 .8 .3 .4-.2 .2-.6-.6 .8-.8-.8-.9 .8-.8-.8-.8z"/>
<circle cx="118.8" cy="76.9" r=".17"/>
<circle cx="118.8" cy="72.8" r=".17"/>
</g>
<g fill="#ed2024">
<path d="M118.7 69.1h.2v.2l-1 1.1h-.2v-.3z"/>
<path d="M118.7 69.1h.2l1.1 1v.3h-.3l-1-1.1z"/>
<path d="M118.7 68.1h.2v.2l-1 1h-.2v-.2z"/>
<path d="M118.7 68.1h.2l1.1 1v.2h-.3l-1-1z"/>
<path d="M118.7 69.1h.2l.1 .1v1.5l-.2 .1-.1-.1z"/>
</g>
<g fill="#282973">
<path d="M118.7 70.6h.2l.1 .1v2.1l-.2 .1-.1-.1z"/>
<path d="M118.7 76.8h.2l.1 .1v1.9h1.9l.2 .2-.1 .1-2.3 .1z"/>
</g>
<g fill="#7f1416">
<path d="M118.7 90.4l4.3-.1 .2 .2-.2 .2h-4.2l-.1-.2z"/>
<path d="M119.3 91l3.1-.1 .1 .2-.1 .2h-2.9l-.2-.1z"/>
<path d="M120 91.6h1.7l.2 .1-.2 .2h-1.6l-.2-.2z"/>
<path d="M120.6 92.2h.5l.2 .2-.2 .1h-.4h-.1z"/>
<path d="M120.8 88.3l.1-.1 .2 .2v2.1l-.2 .2-.2-.2z"/>
</g>
<path d="M120.8 83.1h.2l.1 .1v5.2l-.2 .2-.2-.2z" fill="#282973"/>
<g fill="#010202">
<path d="M142.1 78.4l.9 .8 .8-.8 .8 .8 .9-.8 .5 .6-.1 .2-.4-.4-.9 .9-.8-.9-.8 .9-.9-.9-.3 .3h-.2v-.2z"/>
<circle cx="141.7" cy="79" r=".17"/>
<circle cx="145.9" cy="79" r=".17"/>
<circle cx="151.1" cy="83.2" r=".17"/>
<circle cx="151.1" cy="79" r=".17"/>
</g>
<path d="M151.1 76.9h4.1v8.4h-4.1v-1.9a.17 .17 0 0 0 .2-.2 .17 .17 0 0 0-.2-.2v-3.8a.17 .17 0 0 0 .2-.2 .17 .17 0 0 0-.2-.2zM152 83.2a1.2 1.2 0 0 0 2.4 0 1.2 1.2 0 0 0-2.4 0zM152 79a1.21 1.21 0 0 0 2.4 0 1.21 1.21 0 0 0-2.4 0zM152.3 83.2a.87 .87 0 0 1 1.7 0 .87 .87 0 0 1-1.7 0z" fill="#fbf6b2"/>
<g fill="#010202">
<path d="M151.1 83a.17 .17 0 0 1 .2 .2 .17 .17 0 0 1-.2 .2z"/>
<path d="M151.1 78.8a.17 .17 0 0 1 .2 .2 .17 .17 0 0 1-.2 .2z"/>
</g>
<path d="M152 83.2a1.21 1.21 0 0 1 2.4 0 1.21 1.21 0 0 1-2.4 0zM152.3 83.2a.87 .87 0 0 0 1.7 0 .87 .87 0 0 0-1.7 0z" fill="#2b3894"/>
<circle cx="153.2" cy="79" r=".87" fill="#fbf6b2"/>
<path d="M152 79a1.21 1.21 0 0 1 2.4 0 1.21 1.21 0 0 1-2.4 0zM152.3 79a.87 .87 0 0 0 1.7 0 .87 .87 0 0 0-1.7 0z" fill="#2b3894"/>
<path d="M151.1 76.9h4.1v8.4h-4.1v-1.9v1.9h4.1v-8.4h-4.1v1.9zM151.1 79.2v3.8z" fill="#7f1416"/>
<g fill="#010202">
<path d="M151.1 83v.4z"/>
<path d="M151.1 78.8v.4z"/>
</g>
<g fill="#3953a4">
<path d="M151 78.9l1.1-.1 .2 .2-.2 .2h-1l-.1-.1z"/>
<path d="M151 83.1l1.1-.1 .2 .2-.2 .2h-1l-.1-.1z"/>
</g>
<g fill="#282973">
<path d="M145.8 78.9l5.3-.1 .2 .2-.2 .2h-5.2l-.1-.1z"/>
<path d="M141.6 83.1l9.5-.1 .2 .2-.2 .2h-9.4l-.1-.1z"/>
</g>
<path d="M170.4 104.9h14.6v9.3h-14.6z" fill="#98cc70"/>
<path d="M170.4 104.8h14.6v9.5h-14.6v-9.4l.1 9.3h14.5v-9.3z" fill="#7f1416"/>
<path d="M171.5 121.5h13.5v8.4h-13.5z" fill="#98cc70"/>
<path d="M171.5 121.5h13.5v8.4h-13.5v-8.4v8.4h13.5v-8.3z" fill="#7f1416"/>
<path d="M81.3 78.9l37.5-.1 .2 .2-.2 .2h-37.4l-.1-.1z" fill="#282973"/>
<path d="M25.2 115.5h3.1v8.3h-3.1z" fill="#fbf6b2"/>
<path d="M25.2 115.5h3.1v8.4h-3.1v-8.4v8.3h3.1v-8.3z" fill="#7f1416"/>
<path d="M28.2 119.5h4.3l.1 .2-.1 .1h-4.2h-.1z" fill="#010202"/>
<path d="M166.1 77.8h6.2v6.2h-6.2z" fill="#fbf6b2"/>
<path d="M166 77.7h6.3v6.3h-6.3v-6.2l.1 6.2h6.2v-6.2z" fill="#7f1416"/>
<g fill="#010202">
<path d="M161.8 79.7h4.3l.1 .1-.1 .2h-4.2l-.2-.2z"/>
<path d="M161.8 81.8h4.3l.1 .1-.1 .2h-4.2l-.2-.2z"/>
<path d="M37.6 75.3h.2l.5 .6-.8 .8 .8 .9-.8 .8 .8 .8-.6 .6-.2-.2 .3-.4-.8-.8 .8-.8-.8-.9 .8-.8-.2-.3z"/>
<circle cx="37.7" cy="75.5" r=".17"/>
<circle cx="37.7" cy="79.6" r=".17"/>
</g>
<g fill="#282973">
<path d="M37.6 79.5h.2v.5l1 1v.2h-.2l-1.1-1.1z"/>
<path d="M37.6 72.6h.2v.2v2.7l-.1 .1-.2-.1z"/>
</g>
<g fill="#ed2024">
<path d="M103.3 153.9h.2v.3l-1 1h-.2v-.2z"/>
<path d="M102.3 152.9h.2l1 1v.3h-.2l-1-1.1z"/>
<path d="M104.3 153.9h.3v.3l-1.1 1h-.2v-.2z"/>
<path d="M103.3 152.9h.2l1.1 1v.3h-.3l-1-1.1z"/>
<path d="M101.9 153.9h1.5l.2 .2-.2 .1h-1.4h-.1z"/>
</g>
<g fill="#282973">
<path d="M100 153.9h2l.1 .2-.1 .1h-1.9h-.1z"/>
<path d="M36.4 80.7a.41 .41 0 0 1 .4 0 .41 .41 0 0 1 .2 .4 .39 .39 0 0 0-.5-.4 .39 .39 0 0 0-.2 .6 .39 .39 0 0 0 .7 0v-.2a.43 .43 0 0 1-.6 .4 .43 .43 0 0 1 0-.8z"/>
<path d="M37.4 87a.41 .41 0 0 1 .5 0 .41 .41 0 0 1 .2 .4 .39 .39 0 0 0-.5-.5 .39 .39 0 0 0-.2 .6 .39 .39 0 0 0 .6 .1l.1-.3a.43 .43 0 0 1-.7 .4 .43 .43 0 0 1 0-.7z"/>
<path d="M38.5 80.7a.41 .41 0 0 1 .4 0 .41 .41 0 0 1 .2 .4 .39 .39 0 0 0-.5-.4 .39 .39 0 0 0-.2 .6 .39 .39 0 0 0 .6 0l.1-.2a.43 .43 0 0 1-.6 .4 .43 .43 0 0 1 0-.8z"/>
<path d="M41.6 159.9a.41 .41 0 0 1 .4 .1 .41 .41 0 0 1 .2 .3 .39 .39 0 0 0-.5-.4 .39 .39 0 0 0-.2 .6 .39 .39 0 0 0 .7 0v-.2a.43 .43 0 0 1-.6 .4 .43 .43 0 0 1 0-.8z"/>
<path d="M43.7 112a.41 .41 0 0 1 .4 0 .41 .41 0 0 1 .2 .4 .39 .39 0 0 0-.5-.4 .39 .39 0 0 0-.2 .5 .39 .39 0 0 0 .6 .1l.1-.3a.42 .42 0 0 1-.6 .4 .42 .42 0 0 1 0-.7z"/>
<path d="M47.9 87a.41 .41 0 0 1 .4 0 .41 .41 0 0 1 .2 .4 .39 .39 0 0 0-.5-.5 .39 .39 0 0 0-.2 .6 .39 .39 0 0 0 .6 .1l.1-.3a.43 .43 0 0 1-.7 .4 .43 .43 0 0 1 .1-.7z"/>
<path d="M52 116.2a.41 .41 0 0 1 .4 0 .41 .41 0 0 1 .2 .4 .39 .39 0 0 0-.5-.5 .39 .39 0 0 0-.2 .6 .39 .39 0 0 0 .7 0v-.2a.43 .43 0 0 1-.6 .4 .43 .43 0 0 1 0-.7z"/>
<path d="M81.1 159.9a.41 .41 0 0 1 .5 .1 .41 .41 0 0 1 .2 .3 .39 .39 0 0 0-.5-.4 .39 .39 0 0 0-.2 .6 .39 .39 0 0 0 .6 0l.1-.2a.43 .43 0 0 1-.7 .4 .43 .43 0 0 1 0-.8z"/>
<path d="M81.1 153.7a.41 .41 0 0 1 .5 0 .41 .41 0 0 1 .2 .4 .39 .39 0 0 0-.5-.5 .39 .39 0 0 0-.2 .6 .39 .39 0 0 0 .6 .1l.1-.3a.42 .42 0 0 1-.7 .4 .42 .42 0 0 1 0-.7z"/>
<path d="M87.4 62a.41 .41 0 0 1 .4 0 .41 .41 0 0 1 .2 .3 .39 .39 0 0 0-.5-.4 .39 .39 0 0 0-.2 .6 .39 .39 0 0 0 .6 0l.1-.2a.42 .42 0 0 1-.6 .4 .42 .42 0 0 1 0-.7z"/>
<path d="M91.6 153.7a.41 .41 0 0 1 .4 0 .41 .41 0 0 1 .2 .4 .39 .39 0 0 0-.5-.5 .39 .39 0 0 0-.2 .6 .39 .39 0 0 0 .6 .1l.1-.3a.42 .42 0 0 1-.7 .4 .42 .42 0 0 1 .1-.7z"/>
<path d="M118.6 78.6a.41 .41 0 0 1 .4 0 .41 .41 0 0 1 .2 .4 .39 .39 0 0 0-.5-.4 .39 .39 0 0 0-.2 .6 .39 .39 0 0 0 .7 0v-.2a.42 .42 0 0 1-.6 .4 .42 .42 0 0 1 0-.8z"/>
<circle cx="36.6" cy="81.1" r=".41"/>
<circle cx="37.7" cy="87.4" r=".41"/>
<circle cx="38.7" cy="81.1" r=".41"/>
<circle cx="41.8" cy="160.3" r=".41"/>
<circle cx="43.9" cy="112.4" r=".41"/>
<circle cx="48.1" cy="87.4" r=".41"/>
<circle cx="52.2" cy="116.5" r=".41"/>
<circle cx="81.4" cy="160.3" r=".41"/>
<circle cx="81.4" cy="154.1" r=".41"/>
<circle cx="87.6" cy="62.3" r=".41"/>
<circle cx="91.8" cy="154.1" r=".41"/>
<circle cx="118.8" cy="79" r=".41"/>
</g>
<path d="M23.8 50.3h162.4M23.8 50.2v140M186.2 50.3v139.9M23.7 190.2h162.5" fill="none" stroke="#000" stroke-width=".18"/>
<g font-size="5.6">
<text x="23.7" y="35.7">STEVAL-IHM040V1</text>
<text x="91.4" y="35.7">Schematic diagrams</text>
</g>
<g font-size="3.5">
<text x="23.7" y="49.2">Figure 1.</text>
<text x="43.7" y="49.2">SLLIMM-based BLDC driver (1 of 3)</text>
</g>
<g font-size="1.8" fill="#282973">
<text x="58.5" y="53.6">U1</text>
<text x="47" y="75.5">Y1</text>
<text x="113.6" y="75.5">220</text>
<text x="113.6" y="73.4">R49</text>
<text x="122.8" y="77.1">U6</text>
<text x="141.5" y="78">R50</text>
<text x="152.1" y="76.5">P3</text>
<text x="31.4" y="82.8">C1</text>
<text x="141.5" y="81.3">1k</text>
<text x="31.4" y="86.9">0.22uF</text>
<text x="84.5" y="85.9">TP3</text>
<text x="122.8" y="86.3">Optoisolator1</text>
<text x="45.8" y="94.8">R2</text>
<text x="84.5" y="94.2">TP5</text>
<text x="84.5" y="90.1">TP4</text>
<text x="45.8" y="97.8">2.2K</text>
<text x="84.5" y="98.4">TP6</text>
<text x="28.9" y="104.6">2k Pot</text>
<text x="29.3" y="102.6">R3</text>
<text x="36.6" y="107.8">TP2</text>
<text x="84.5" y="102.6">TP7</text>
<text x="170.4" y="102.4">Designator</text>
<text x="170.4" y="104.4">Sheet2.SchDoc</text>
<text x="47" y="110.9">TP1</text>
<text x="25" y="114.9">TP11</text>
<text x="47" y="119.4">R4</text>
<text x="171.5" y="119">Designator</text>
<text x="46.6" y="124">R6</text>
<text x="48.3" y="122.8">2.2K</text>
<text x="82.4" y="122.4">LED</text>
<text x="90.7" y="123.4">R5</text>
<text x="171.5" y="121.1">Sheet3.SchDoc</text>
<text x="47" y="128.2">R7</text>
<text x="48.3" y="126.5">2.2K</text>
<text x="48.7" y="130.7">2.2K</text>
<text x="80.5" y="128.8">D1</text>
<text x="89.7" y="127.6">470</text>
<text x="47" y="135.9">TP8</text>
<text x="47" y="140.1">TP9</text>
<text x="47" y="144.3">TP10</text>
<text x="88.7" y="155.7">R9</text>
<text x="97" y="153.6">R8</text>
<text x="58.5" y="159.9">STM32F 1008T6</text>
<text x="82.4" y="158.9">0.1uF</text>
<text x="83.2" y="157">C2</text>
<text x="87.6" y="157.8">7.5k</text>
<text x="97" y="156.8">22k</text>
<text x="66.8" y="162.8">P1</text>
</g>
<g font-size="1.8" fill="#ed2024">
<text x="46.1" y="58.8">3V3</text>
<text x="84.3" y="58.8">3V3</text>
<text x="36.1" y="69.8">3V3</text>
<text x="117.2" y="67.7">3V3</text>
<text x="27" y="81.7">NRST</text>
<text x="46.1" y="92.1">3V3</text>
<text x="31.9" y="96.9">3V3</text>
<text x="38.6" y="100.5">bussense</text>
<text x="39" y="96.3">ifb</text>
<text x="84.3" y="104.6">SWCLK</text>
<text x="84.3" y="108.8">3V3</text>
<text x="84.3" y="117.2">SWDIO</text>
<text x="36.3" y="125.5">bemfb</text>
<text x="36.4" y="121.3">bemfa</text>
<text x="89.5" y="121.3">ILIMIT</text>
<text x="98.9" y="125.5">3V3</text>
<text x="36.4" y="129.7">bemfc</text>
<text x="87.4" y="129.7">GCH</text>
<text x="87.4" y="133.8">GBH</text>
<text x="87.4" y="142.2">GCL</text>
<text x="87.4" y="138">GAH</text>
<text x="37" y="146.3">onof</text>
<text x="39.9" y="146.3">f</text>
<text x="87.4" y="146.3">GBL</text>
<text x="46.1" y="154.7">3V3</text>
<text x="87.4" y="150.5">GAL</text>
<text x="104.9" y="154.7">SD</text>
<text x="55.4" y="166.1">SWCLK</text>
<text x="55.8" y="170.3">SWDIO</text>
<text x="57.1" y="174.5">NRST</text>
<text x="58.6" y="178.7">3V3</text>
</g>
<g font-size="1.8" fill="#010202">
<text x="55.9" y="57.7">1</text>
<text x="59.9" y="58.8">vbat</text>
<text x="69.4" y="58.8">vdd-3</text>
<text x="76.8" y="57.7">48</text>
<text x="55.9" y="61.9">2</text>
<text x="59.9" y="62.9">pc13</text>
<text x="69.8" y="62.9">vss-3</text>
<text x="76.8" y="61.9">47</text>
<text x="55.9" y="70.2">4</text>
<text x="55.9" y="66.1">3</text>
<text x="59.9" y="71.3">pc15</text>
<text x="59.9" y="67.1">pc14</text>
<text x="70.9" y="71.3">pb8</text>
<text x="70.9" y="67.1">pb9</text>
<text x="76.8" y="70.2">45</text>
<text x="76.8" y="66.1">46</text>
<text x="55.9" y="74.4">5</text>
<text x="59.9" y="75.5">pd0</text>
<text x="69.5" y="75.5">boot0</text>
<text x="76.8" y="74.4">44</text>
<text x="55.9" y="82.8">7</text>
<text x="55.9" y="78.6">6</text>
<text x="59.9" y="83.8">nrst</text>
<text x="59.9" y="79.6">pd1</text>
<text x="70.9" y="83.8">pb6</text>
<text x="70.9" y="79.6">pb7</text>
<text x="76.8" y="82.8">42</text>
<text x="76.8" y="78.6">43</text>
<text x="148.5" y="82.8">1</text>
<text x="148.5" y="78.6">2</text>
<text x="167.5" y="80.5">1</text>
<text x="55.9" y="86.9">8</text>
<text x="59.9" y="88">vssa</text>
<text x="70.9" y="88">pb5</text>
<text x="76.8" y="86.9">41</text>
<text x="55" y="95.3">10</text>
<text x="55.9" y="91.1">9</text>
<text x="59.9" y="92.1">vdda</text>
<text x="70.9" y="92.1">pb4</text>
<text x="76.8" y="95.3">39</text>
<text x="76.8" y="91.1">40</text>
<text x="55" y="99.4">11</text>
<text x="59.9" y="100.5">pa1</text>
<text x="59.9" y="96.3">pa0</text>
<text x="70.1" y="100.5">pa15</text>
<text x="70.9" y="96.3">pb3</text>
<text x="76.8" y="99.4">38</text>
<text x="55" y="107.8">13</text>
<text x="55" y="103.6">12</text>
<text x="59.9" y="104.6">pa2</text>
<text x="70.1" y="104.6">pa14</text>
<text x="76.8" y="107.8">36</text>
<text x="76.8" y="103.6">37</text>
<text x="41.4" y="111.9">1</text>
<text x="55" y="111.9">14</text>
<text x="59.9" y="113">pa4</text>
<text x="59.9" y="108.8">pa3</text>
<text x="69.4" y="108.8">vdd-2</text>
<text x="69.8" y="113">vss-2</text>
<text x="76.8" y="111.9">35</text>
<text x="30" y="119.2">1</text>
<text x="55" y="116.1">15</text>
<text x="59.9" y="117.2">pa5</text>
<text x="70.1" y="117.2">pa13</text>
<text x="76.8" y="116.1">34</text>
<text x="55" y="124.5">17</text>
<text x="55" y="120.3">16</text>
<text x="59.9" y="125.5">pa7</text>
<text x="59.9" y="121.3">pa6</text>
<text x="70.1" y="125.5">pa11</text>
<text x="70.1" y="121.3">pa12</text>
<text x="76.8" y="124.5">32</text>
<text x="76.8" y="120.3">33</text>
<text x="55" y="128.6">18</text>
<text x="59.9" y="129.7">pb0</text>
<text x="70.1" y="129.7">pa10</text>
<text x="76.8" y="128.6">31</text>
<text x="55" y="137">20</text>
<text x="55" y="132.8">19</text>
<text x="59.9" y="133.8">pb1</text>
<text x="71" y="133.8">pa9</text>
<text x="76.8" y="137">29</text>
<text x="76.8" y="132.8">30</text>
<text x="55" y="141.1">21</text>
<text x="59.9" y="142.2">pb10</text>
<text x="59.9" y="138">pb2</text>
<text x="70" y="142.2">pb15</text>
<text x="71" y="138">pa8</text>
<text x="76.8" y="141.1">28</text>
<text x="55" y="149.5">23</text>
<text x="55" y="145.3">22</text>
<text x="59.9" y="146.3">pb11</text>
<text x="70" y="146.3">pb14</text>
<text x="76.8" y="149.5">26</text>
<text x="76.8" y="145.3">27</text>
<text x="55" y="153.6">24</text>
<text x="59.9" y="154.7">vdd-1</text>
<text x="59.9" y="150.5">vss-1</text>
<text x="70" y="154.7">pb12</text>
<text x="70" y="150.5">pb13</text>
<text x="76.8" y="153.6">25</text>
<text x="68.5" y="165.1">1</text>
<text x="68.5" y="169.3">2</text>
<text x="68.5" y="173.4">3</text>
<text x="68.5" y="177.6">4</text>
<text x="68.5" y="181.8">5</text>
</g>
<g font-size="1.8" fill="#7f1416">
<text x="89.8" y="70.2">GND</text>
<text x="35.7" y="93.2">GND</text>
<text x="118.9" y="94.2">GND</text>
<text x="31.5" y="113">GND</text>
<text x="95" y="120.3">GND</text>
<text x="39.8" y="169.3">GND</text>
<text x="58.6" y="188">GND</text>
</g>
<text font-size="1.6" fill="#282973" x="34.1" y="79">R1</text>
</svg>
